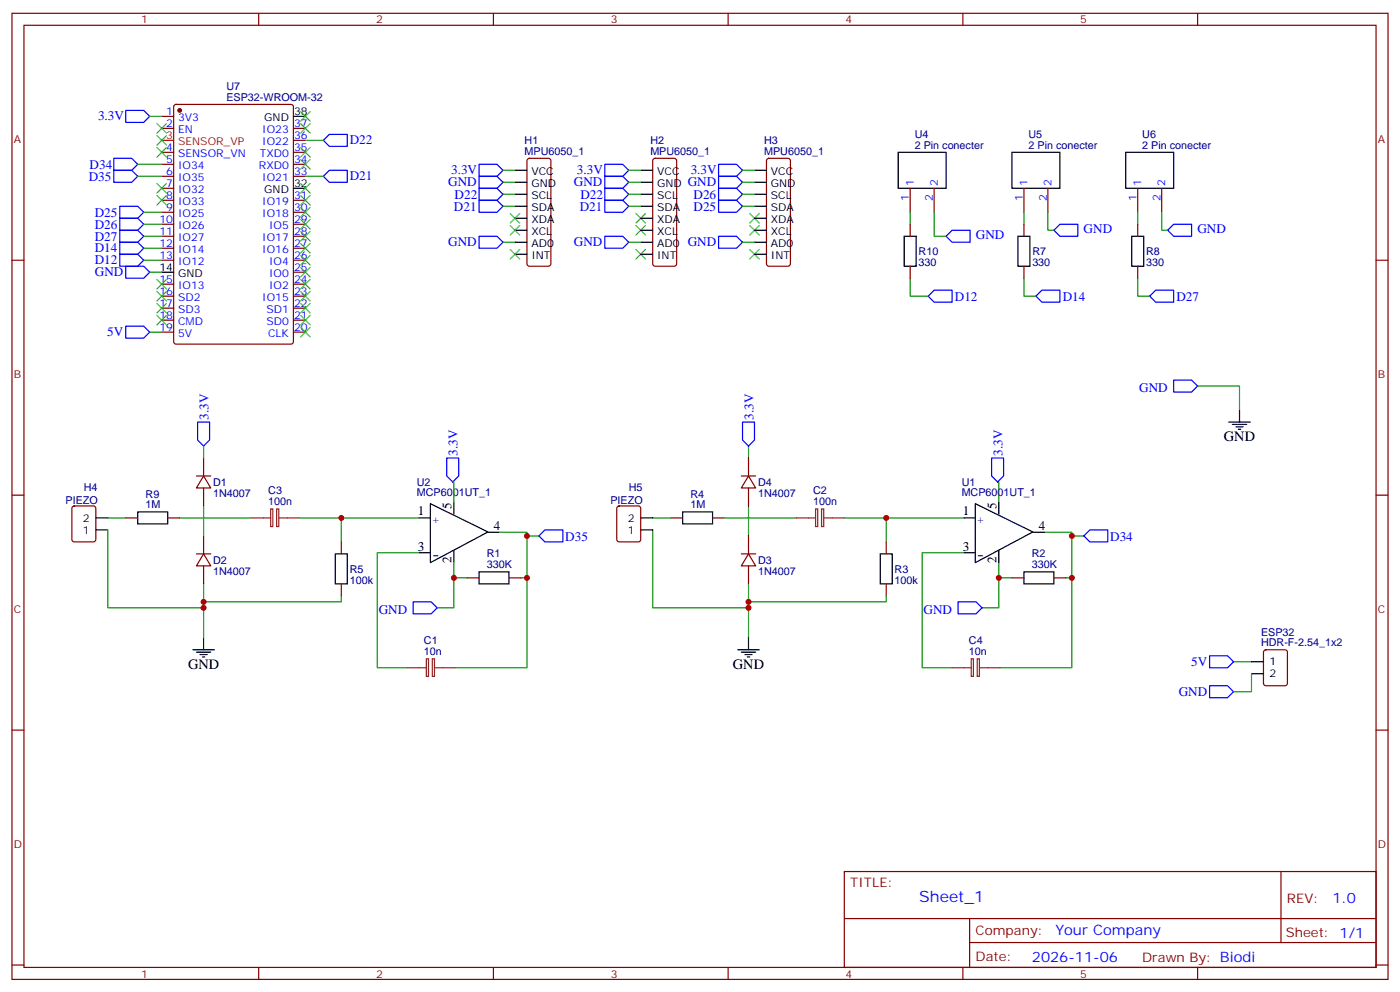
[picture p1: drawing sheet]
<svg xmlns="http://www.w3.org/2000/svg" width="412mm" height="292mm" viewBox="0 0 412 292" stroke-linecap="round" stroke-linejoin="round" font-family="sans-serif">
<g fill="none" stroke="#870000" stroke-width=".35">
<path d="M3.5 3.9h405.4v284.4h-405.4zM7.1 7.4h398.2v277.3h-398.2zM76.2 3.9v3.5M145.3 3.9v3.5M214.5 3.9v3.5M283.6 3.9v3.5M352.8 3.9v3.5M155.5 46.8l.4-.2h5.7l.5 .2 .2 .5v30.3l-.3 .5-.4 .3h-5.7l-.5-.3-.2-.5v-30.3zM192.5 46.8l.5-.2h5.6l.5 .2 .2 .5v30.3l-.2 .5-.5 .3h-5.6l-.5-.3-.2-.5v-30.3zM226 46.8l.5-.2h5.6l.5 .2 .2 .5v30.3l-.2 .5-.5 .3h-5.6l-.5-.3-.2-.5v-30.3zM3.5 76.6h3.6M405.3 76.6h3.6"/>
<path d="M3.5 145.7h3.6M405.3 145.7h3.6M3.5 214.9h3.6M405.3 214.9h3.6M248.7 256.5h156.6v28.2h-156.6zM377.3 256.5v20.9M248.7 270.4h156.5M285.6 277.4h119.6M285.6 270.4v14.1M3.5 284h3.6M76.2 284.7v3.6M145.3 284.7v3.6"/>
<path d="M214.5 284.7v3.6M283.6 284.7v3.6M352.8 284.7v3.6M405.3 284h3.6"/>
</g>
<g fill="none" stroke="#000" stroke-width=".35">
<path d="M151.7 50.1h3.5M151.7 53.7h3.5M151.7 57.2h3.5M188.7 50.1h3.6M188.7 53.7h3.6M188.7 57.2h3.6M222.2 50.1h3.6M222.2 53.7h3.6M222.2 57.2h3.6M151.7 60.7h3.5M151.7 64.2h3.5M151.7 67.8h3.5"/>
<path d="M151.7 71.3h3.5M151.7 74.8h3.5M188.7 60.7h3.6M188.7 64.2h3.6M188.7 67.8h3.6M188.7 71.3h3.6M188.7 74.8h3.6M222.2 60.7h3.6M222.2 64.2h3.6M222.2 67.8h3.6M222.2 71.3h3.6M222.2 74.8h3.6"/>
<path d="M361.9 124.2h6.4M363 124.9h4.2M364.1 125.6h2.1M364.8 126.3h.7M365.1 120.7v3.5M123.5 152.4h3.4M133.7 147.8v3.5M143.6 156.7h3.5M123.5 162.7h3.4"/>
</g>
<g fill="none" stroke="#00f" stroke-width=".35">
<path d="M141.1 51.9h5.3l1.8 1.8-1.8 1.7h-5.3zM141.1 48.4h5.3l1.8 1.7-1.8 1.8h-5.3zM141.1 55.4h5.3l1.8 1.8-1.8 1.7h-5.3zM141.1 58.9h5.3l1.8 1.8-1.8 1.8h-5.3zM178.2 51.9h5.2l1.8 1.8-1.8 1.7h-5.2zM178.2 48.4h5.2l1.8 1.7-1.8 1.8h-5.2zM178.2 55.4h5.2l1.8 1.8-1.8 1.7h-5.2zM178.2 58.9h5.2l1.8 1.8-1.8 1.8h-5.2zM211.7 51.9h5.3l1.7 1.8-1.7 1.7h-5.3zM211.7 48.4h5.3l1.7 1.7-1.7 1.8h-5.3zM211.7 55.4h5.3l1.7 1.8-1.7 1.7h-5.3zM211.7 58.9h5.3l1.7 1.8-1.7 1.8h-5.3z"/>
<path d="M141.1 69.5h5.3l1.8 1.8-1.8 1.8h-5.3zM178.2 69.5h5.2l1.8 1.8-1.8 1.8h-5.2zM211.7 69.5h5.3l1.7 1.8-1.7 1.8h-5.3zM345.7 111.9h5.3l1.8 1.7-1.8 1.8h-5.3z"/>
</g>
<g fill="none" stroke="#008700" stroke-width=".35">
<path d="M148.2 53.7h3.5M148.2 50.1h3.5M148.2 57.2h3.5M185.2 53.7h3.5M185.2 50.1h3.5M185.2 57.2h3.5M218.7 53.7h3.5M218.7 50.1h3.5M218.7 57.2h3.5M148.2 71.3h3.5M148.2 60.7h3.5M185.2 71.3h3.5"/>
<path d="M185.2 60.7h3.5M218.7 71.3h3.5M218.7 60.7h3.5M352.8 113.6h12.3v7.1"/>
</g>
<g fill="none" stroke="#3c3" stroke-width=".35">
<path d="M150.3 62.8l2.8 2.9M150.3 66.4l2.8 2.8M150.3 73.4l2.8 2.8M153.1 62.8l-2.8 2.9M153.1 66.4l-2.8 2.8M153.1 73.4l-2.8 2.8M187.3 73.4l2.8 2.8M187.3 66.4l2.8 2.8M187.3 62.8l2.8 2.9M190.1 73.4l-2.8 2.8M190.1 66.4l-2.8 2.8M190.1 62.8l-2.8 2.9"/>
<path d="M220.8 73.4l2.9 2.8M220.8 66.4l2.9 2.8M220.8 62.8l2.9 2.9M223.7 73.4l-2.9 2.8M223.7 66.4l-2.9 2.8M223.7 62.8l-2.9 2.9"/>
</g>
<path d="M126.8 148.2l16.9 8.4-16.9 9z" fill="#fff" stroke="#000" stroke-width=".35"/>
<g fill="none" stroke="#000" stroke-width=".35">
<path d="M86.4 34.3h3.6M86.4 55.4h3.6M264.6 44.8h14.1v10.6h-14.1zM298.1 44.8h14.1v10.6h-14.1zM331.6 44.8h14.1v10.6h-14.1zM266.3 69.5h3.6v8.9h-3.6zM299.9 69.5h3.5v8.9h-3.5zM333.4 69.5h3.5v8.9h-3.5zM47.6 80.1h3.6M28.2 156h3.5M28.2 152.4h3.5M40.6 150.7h8.8v3.5h-8.8z"/>
<path d="M188.7 156h3.6M188.7 152.4h3.6M201.1 150.7h8.8v3.5h-8.8zM284 152.4h3.5M294.2 147.8v3.5M304.1 156.7h3.5M98.8 163h3.5v8.8h-3.5zM133.7 162v3.5M141.1 168.3h8.8v3.5h-8.8zM259.3 163h3.5v8.8h-3.5zM284 162.7h3.5M301.6 168.3h8.8v3.5h-8.8z"/>
<path d="M56.8 191.2h6.3M57.9 191.9h4.2M58.9 192.7h2.1M59.6 193.4h.7M60 187.7v3.5M217.3 191.2h6.4M218.4 191.9h4.2M219.4 192.7h2.1M220.1 193.4h.7M220.5 187.7v3.5M368.7 194.8h3.5M368.7 198.3h3.5"/>
</g>
<g fill="none" stroke="#00f" stroke-width=".35">
<path d="M37 32.5h5.3l1.8 1.8-1.8 1.7h-5.3zM33.5 46.6h5.3l1.8 1.8-1.8 1.7h-5.3zM33.5 50.1h5.3l1.8 1.8-1.8 1.8h-5.3zM95.2 51.9l1.8-1.8h5.3v3.6h-5.3zM95.2 41.3l1.8-1.8h5.3v3.6h-5.3zM35.3 60.7h5.3l1.7 1.8-1.7 1.7h-5.3zM35.3 64.2h5.3l1.7 1.8-1.7 1.8h-5.3zM35.3 67.8h5.3l1.7 1.7-1.7 1.8h-5.3zM35.3 71.3h5.3l1.7 1.8-1.7 1.7h-5.3zM35.3 74.8h5.3l1.7 1.8-1.7 1.8h-5.3zM37 78.4h5.3l1.8 1.7-1.8 1.8h-5.3zM278.7 69.5l1.8-1.7h5.3v3.5h-5.3z"/>
<path d="M310.4 67.8l1.8-1.8h5.3v3.5h-5.3zM344 67.8l1.7-1.8h5.3v3.5h-5.3zM37 96h5.3l1.8 1.8-1.8 1.7h-5.3zM275.2 85.4h5.3v3.5h-5.3l-1.8-1.7zM306.9 85.4h5.3v3.5h-5.3l-1.7-1.7zM338.7 87.2l1.7-1.8h5.3v3.5h-5.3zM58.2 124.2h3.5v5.3l-1.7 1.8-1.8-1.8zM131.6 134.8h3.5v5.3l-1.8 1.8-1.7-1.8zM218.7 124.2h3.5v5.3l-1.7 1.8-1.8-1.8zM292.1 134.8h3.5v5.3l-1.7 1.8-1.8-1.8zM158.7 157.7l1.8-1.7h5.3v3.5h-5.3zM319.3 157.7l1.7-1.7h5.3v3.5h-5.3z"/>
<path d="M121.7 177.1h5.3l1.8 1.8-1.8 1.8h-5.3zM282.2 177.1h5.3l1.8 1.8-1.8 1.8h-5.3zM356.3 193h5.3l1.8 1.8-1.8 1.7h-5.3zM356.3 201.8h5.3l1.8 1.8-1.8 1.8h-5.3z"/>
</g>
<g fill="none" stroke="#008700" stroke-width=".35">
<path d="M44.1 34.3h3.5M40.6 48.4h7M40.6 51.9h7M90 51.9h5.2M90 41.3h5.2M42.3 62.5h5.3M42.3 66h5.3M42.3 69.5h5.3M42.3 73.1h5.3M42.3 76.6h5.3M268.1 62.5v3.5M275.2 62.5v7h3.5"/>
<path d="M301.6 62.5v3.5M308.7 62.5v5.3h1.7M335.1 62.5v3.5M342.2 62.5v5.3h1.8M44.1 80.1h3.5M44.1 97.8h3.5M268.1 81.9v5.3h5.3M301.6 81.9v5.3h3.6M335.1 81.9v5.3h3.6M60 131.3v3.5M220.5 131.3v3.5M31.7 156v22.9h28.3"/>
<path d="M31.7 152.4h5.3M52.9 152.4h21.2M60 148.9v8.8M88.2 152.4h35.3M100.5 152.4v7.1M133.3 141.9h.4v5.9M147.1 156.7h8.1v13.4h-1.7M155.2 157.7h3.5M192.3 156v22.9h28.2M192.3 152.4h5.3M213.4 152.4h21.2M220.5 148.9v8.8"/>
<path d="M248.7 152.4h35.3M261.1 152.4v7.1M293.9 141.9h.3v5.9M307.6 156.7h8.1v13.4h-1.7M315.7 157.7h3.6M60 171.8v15.9M100.5 175.4v1.7h-40.5M123.5 162.7h-12.4v33.8h8.8M133.7 165.5v13.4h-4.9M133.7 170.1h3.9M155.2 170.1v26.4h-21.1M220.5 171.8v15.9"/>
<path d="M261.1 175.4v1.7h-40.6M284 162.7h-12.4v33.8h8.9M294.2 165.5v13.4h-4.9M294.2 170.1h3.9M315.7 170.1v26.4h-21.1M363.4 194.8h5.3M368.7 198.3v5.3h-5.3"/>
</g>
<g fill="none" stroke="#8c2424" stroke-width=".35">
<path d="M74.1 152.4h5.6M79.7 149.8h.7v5.2h-.7zM81.5 149.8h.6v5.2h-.6zM82.2 152.4h6M234.6 152.4h5.6M240.2 149.8h.7v5.2h-.7zM242 149.8h.6v5.2h-.6zM242.7 152.4h6M119.9 196.5h5.7M125.6 193.9h.6v5.2h-.6zM127.4 193.9h.6v5.2h-.6zM128.1 196.5h6"/>
<path d="M280.5 196.5h5.6M286.1 193.9h.6v5.2h-.6zM287.9 193.9h.6v5.2h-.6zM288.6 196.5h6"/>
</g>
<g fill="none" stroke="#870000" stroke-width=".35">
<path d="M47.6 34.3h3.6M47.6 37.8h3.6M51.4 30.9l.5-.2h33.8l.7 .5v69.4l-.4 .6-34.1 .1-.7-.5v-69.4zM86.4 37.8h3.6M47.6 44.8h3.6M47.6 48.4h3.6M47.6 51.9h3.6M47.6 55.4h3.6M47.6 58.9h3.6M86.4 44.8h3.6M86.4 48.4h3.6M86.4 51.9h3.6"/>
<path d="M86.4 58.9h3.6M86.4 41.3h3.6M268.1 55.4v7.1M275.2 55.4v7.1M301.6 55.4v7.1M308.7 55.4v7.1M335.1 55.4v7.1M342.2 55.4v7.1M47.6 62.5h3.6M47.6 66h3.6M47.6 69.5h3.6M47.6 73.1h3.6"/>
<path d="M47.6 76.6h3.6M86.4 62.5h3.6M86.4 66h3.6M86.4 69.5h3.6M86.4 73.1h3.6M86.4 76.6h3.6M268.1 66v3.5M268.1 78.4v3.5M301.6 66v3.5M301.6 78.4v3.5M335.1 66v3.5M335.1 78.4v3.5"/>
<path d="M47.6 83.6h3.6M47.6 87.2h3.6M47.6 90.7h3.6M47.6 94.2h3.6M47.6 97.8h3.6M86.4 83.6h3.6M86.4 87.2h3.6M86.4 90.7h3.6M86.4 94.2h3.6M86.4 97.8h3.6M86.4 80.1h3.6M60 134.8v5.3"/>
<path d="M220.5 134.8v5.3M21.4 149.1l.5-.2h5.6l.7 .4v9.5l-.4 .6-5.9 .1-.7-.5v-9.4zM37 152.4h3.6M49.4 152.4h3.5M57.9 140.1h4.2M60 140.1l2.1 3.5h-4.2zM60 143.6v5.3M60 157.7v5.3M100.5 159.5v3.5M181.9 149.1l.5-.2h5.6l.7 .4v9.5l-.4 .6-5.9 .1-.7-.5v-9.4zM197.6 152.4h3.5M209.9 152.4h3.5"/>
<path d="M218.4 140.1h4.2M220.5 140.1l2.1 3.5h-4.2zM220.5 143.6v5.3M220.5 157.7v5.3M261.1 159.5v3.5M57.9 163h4.2M60 163l2.1 3.5h-4.2zM60 166.5v5.3M100.5 171.8v3.6M137.6 170.1h3.5M149.9 170.1h3.6M218.4 163h4.2"/>
<path d="M220.5 163l2.1 3.5h-4.2zM220.5 166.5v5.3M261.1 171.8v3.6M298.1 170.1h3.5M310.4 170.1h3.6M372.4 191.4l.5-.2h5.6l.7 .5v9.4l-.4 .7h-5.9l-.7-.4v-9.5z"/>
</g>
<circle cx="52.9" cy="32.5" r=".53" fill="#870000" stroke="#870000" stroke-width=".35"/>
<path d="M47.6 41.3h3.6" fill="none" stroke="#f00" stroke-width=".35"/>
<g fill="none" stroke="#3c3" stroke-width=".35">
<path d="M46.2 39.9l2.8 2.8M46.2 36.4l2.8 2.8M49 39.9l-2.8 2.8M49 36.4l-2.8 2.8M88.5 32.8l2.9 2.9M88.5 36.4l2.9 2.8M91.4 32.8l-2.9 2.9M91.4 36.4l-2.9 2.8M46.2 57.5l2.8 2.9M46.2 54l2.8 2.8M46.2 43.4l2.8 2.8M49 57.5l-2.8 2.9"/>
<path d="M49 54l-2.8 2.8M49 43.4l-2.8 2.8M88.5 43.4l2.9 2.8M88.5 57.5l2.9 2.9M88.5 54l2.9 2.8M88.5 47l2.9 2.8M91.4 47l-2.9 2.8M91.4 43.4l-2.9 2.8M91.4 57.5l-2.9 2.9M91.4 54l-2.9 2.8M88.5 78.7l2.9 2.8M88.5 75.2l2.9 2.8"/>
<path d="M88.5 71.6l2.9 2.9M88.5 68.1l2.9 2.8M88.5 64.6l2.9 2.8M88.5 61.1l2.9 2.8M91.4 78.7l-2.9 2.8M91.4 75.2l-2.9 2.8M91.4 71.6l-2.9 2.9M91.4 68.1l-2.9 2.8M91.4 64.6l-2.9 2.8M91.4 61.1l-2.9 2.8M46.2 92.8l2.8 2.8M46.2 89.3l2.8 2.8"/>
<path d="M46.2 85.8l2.8 2.8M46.2 82.2l2.8 2.9M49 92.8l-2.8 2.8M49 89.3l-2.8 2.8M49 85.8l-2.8 2.8M49 82.2l-2.8 2.9M88.5 96.3l2.9 2.9M88.5 92.8l2.9 2.8M88.5 89.3l2.9 2.8M88.5 85.8l2.9 2.8M88.5 82.2l2.9 2.9M91.4 96.3l-2.9 2.9"/>
<path d="M91.4 92.8l-2.9 2.8M91.4 89.3l-2.9 2.8M91.4 85.8l-2.9 2.8M91.4 82.2l-2.9 2.9"/>
</g>
<path d="M287.3 148.2l16.9 8.4-16.9 9z" fill="#fff" stroke="#000" stroke-width=".35"/>
<path d="M294.2 162v3.5" fill="none" stroke="#000" stroke-width=".35"/>
<g fill="#c00">
<circle cx="133.7" cy="170.1" r=".88"/>
<circle cx="155.2" cy="170.1" r=".88"/>
<circle cx="100.5" cy="152.4" r=".88"/>
<circle cx="60" cy="177.1" r=".88"/>
<circle cx="60" cy="178.9" r=".88"/>
<circle cx="155.2" cy="157.7" r=".88"/>
<circle cx="315.7" cy="157.7" r=".88"/>
<circle cx="220.5" cy="178.9" r=".88"/>
<circle cx="220.5" cy="177.1" r=".88"/>
<circle cx="261.1" cy="152.4" r=".88"/>
<circle cx="315.7" cy="170.1" r=".88"/>
<circle cx="294.2" cy="170.1" r=".88"/>
</g>
<g font-size="5.6" fill="#000080">
<text x="127.5" y="164.9">-</text>
<text x="288" y="164.9">-</text>
</g>
<text font-size="4.6" fill="#00f" x="270.8" y="265.5">Sheet_1</text>
<g font-size="4.2">
<text x="360.5" y="129.9">GND</text>
<text x="55.4" y="196.9">GND</text>
<text x="215.9" y="196.9">GND</text>
</g>
<g font-size="4.2" fill="#00f">
<text x="392.5" y="265.8">1.0</text>
<text x="310.9" y="275.3">Your Company</text>
<text x="304" y="283.1">2026-11-06</text>
</g>
<g font-size="3.9" fill="#00f">
<text x="28.9" y="35.4">3.3V</text>
<text x="103" y="42.5">D22</text>
<text x="26.1" y="53.1">D35</text>
<text x="26.4" y="49.7">D34</text>
<text x="103" y="53.1">D21</text>
<text x="132.9" y="51.2">3.3V</text>
<text x="169.9" y="51.2">3.3V</text>
<text x="203.5" y="51.2">3.3V</text>
<text x="132" y="54.8">GND</text>
<text x="133.9" y="58.5">D22</text>
<text x="169.1" y="54.8">GND</text>
<text x="171" y="58.5">D22</text>
<text x="202.6" y="54.8">GND</text>
<text x="204.3" y="58.4">D26</text>
<text x="27.9" y="63.7">D25</text>
<text x="133.7" y="62">D21</text>
<text x="170.8" y="62">D21</text>
<text x="204.3" y="62">D25</text>
<text x="27.9" y="67.3">D26</text>
<text x="27.9" y="70.8">D27</text>
<text x="287.5" y="70.3">GND</text>
<text x="319.2" y="68.5">GND</text>
<text x="352.7" y="68.5">GND</text>
<text x="27.9" y="74.3">D14</text>
<text x="27.9" y="77.8">D12</text>
<text x="132" y="72.5">GND</text>
<text x="169.1" y="72.5">GND</text>
<text x="202.6" y="72.5">GND</text>
<text x="28" y="81.4">GND</text>
<text x="281.3" y="88.5">D12</text>
<text x="313" y="88.5">D14</text>
<text x="346.5" y="88.5">D27</text>
<text x="31.6" y="99">5V</text>
<text x="335.6" y="115.4">GND</text>
<text x="61.4" y="123.5" transform="rotate(-90 61.4 123.5)">3.3V</text>
<text x="221.9" y="123.5" transform="rotate(-90 221.9 123.5)">3.3V</text>
<text x="134.8" y="134.1" transform="rotate(-90 134.8 134.1)">3.3V</text>
<text x="295.3" y="134.1" transform="rotate(-90 295.3 134.1)">3.3V</text>
<text x="166.5" y="159.1">D35</text>
<text x="327" y="159.1">D34</text>
<text x="111.6" y="180.7">GND</text>
<text x="272.1" y="180.7">GND</text>
<text x="350.9" y="196">5V</text>
<text x="347.2" y="204.9">GND</text>
</g>
<g font-size="3.9">
<text x="133" y="149.7" transform="rotate(-90 133 149.7)">5</text>
<text x="293.5" y="149.7" transform="rotate(-90 293.5 149.7)">5</text>
<text x="123.1" y="151.7">1</text>
<text x="145.5" y="155.9">4</text>
<text x="283.6" y="151.7">1</text>
<text x="306" y="155.9">4</text>
<text x="123.1" y="162.1">3</text>
<text x="133" y="165.8" transform="rotate(-90 133 165.8)">2</text>
<text x="283.6" y="162.1">3</text>
<text x="293.5" y="165.8" transform="rotate(-90 293.5 165.8)">2</text>
</g>
<g font-size="3.9" fill="#800">
<text x="250.5" y="261.1">TITLE:</text>
<text x="379.1" y="265.8">REV:</text>
<text x="287.4" y="275.3">Company:</text>
<text x="378.7" y="275.9">Sheet: 1/1</text>
<text x="287.4" y="283">Date:</text>
<text x="336.4" y="283.1">Drawn By: Biodi</text>
</g>
<g font-size="3.2" fill="#800">
<text x="41.6" y="6.9">1</text>
<text x="110.8" y="6.9">2</text>
<text x="179.9" y="6.9">3</text>
<text x="249.1" y="6.9">4</text>
<text x="318.2" y="6.9">5</text>
<text x="4.1" y="42">A</text>
<text x="405.9" y="42">A</text>
<text x="4.1" y="111.2">B</text>
<text x="405.9" y="111.2">B</text>
<text x="4.1" y="180.3">C</text>
<text x="405.9" y="180.3">C</text>
<text x="4.1" y="249.4">D</text>
<text x="405.9" y="249.4">D</text>
<text x="41.6" y="287.7">1</text>
<text x="110.8" y="287.7">2</text>
<text x="179.9" y="287.7">3</text>
<text x="249.1" y="287.7">4</text>
<text x="318.2" y="287.7">5</text>
</g>
<g font-size="3.2" fill="#000080">
<text x="66.7" y="29.7">ESP32-WROOM-32</text>
<text x="66.7" y="26.4">U7</text>
<text x="269.4" y="40.6">U4</text>
<text x="303" y="40.6">U5</text>
<text x="336.5" y="40.6">U6</text>
<text x="154.5" y="45.5">MPU6050_1</text>
<text x="154.5" y="42.4">H1</text>
<text x="191.6" y="45.5">MPU6050_1</text>
<text x="191.6" y="42.4">H2</text>
<text x="225.1" y="45.5">MPU6050_1</text>
<text x="225.1" y="42.4">H3</text>
<text x="269.4" y="43.8">2 Pin conecter</text>
<text x="303" y="43.8">2 Pin conecter</text>
<text x="336.5" y="43.8">2 Pin conecter</text>
<text x="270.6" y="75.1">R10</text>
<text x="304.1" y="75.1">R7</text>
<text x="337.6" y="75.1">R8</text>
<text x="270.6" y="78.2">330</text>
<text x="304.1" y="78.2">330</text>
<text x="337.6" y="78.2">330</text>
<text x="62.8" y="143">D1</text>
<text x="122.8" y="142.9">U2</text>
<text x="223.3" y="143">D4</text>
<text x="283.3" y="142.9">U1</text>
<text x="19.3" y="148.3">PIEZO</text>
<text x="24.7" y="144.6">H4</text>
<text x="42.9" y="149.6">1M</text>
<text x="42.9" y="146.4">R9</text>
<text x="62.8" y="146.2">1N4007</text>
<text x="79" y="148.7">100n</text>
<text x="79" y="145.5">C3</text>
<text x="122.8" y="146.1">MCP6001UT_1</text>
<text x="179.8" y="148.3">PIEZO</text>
<text x="185.2" y="144.6">H5</text>
<text x="203.4" y="149.6">1M</text>
<text x="203.4" y="146.4">R4</text>
<text x="223.3" y="146.2">1N4007</text>
<text x="239.5" y="148.7">100n</text>
<text x="239.5" y="145.5">C2</text>
<text x="283.3" y="146.1">MCP6001UT_1</text>
<text x="127.5" y="153.8">+</text>
<text x="288" y="153.8">+</text>
<text x="62.8" y="165.9">D2</text>
<text x="143.4" y="167.3">330K</text>
<text x="143.4" y="164.1">R1</text>
<text x="223.3" y="165.9">D3</text>
<text x="303.9" y="167.3">330K</text>
<text x="303.9" y="164.1">R2</text>
<text x="62.8" y="169.1">1N4007</text>
<text x="103" y="171.7">100k</text>
<text x="103" y="168.6">R5</text>
<text x="223.3" y="169.1">1N4007</text>
<text x="263.5" y="171.7">100k</text>
<text x="263.5" y="168.6">R3</text>
<text x="124.9" y="189.6">C1</text>
<text x="285.4" y="189.6">C4</text>
<text x="371.5" y="190.2">HDR-F-2.54_1x2</text>
<text x="371.5" y="187.2">ESP32</text>
<text x="124.9" y="192.8">10n</text>
<text x="285.4" y="192.8">10n</text>
</g>
<g font-size="3.2" fill="#00f">
<text x="49" y="33.9">1</text>
<text x="52.5" y="35.7">3V3</text>
<text x="49" y="37.4">2</text>
<text x="52.5" y="39.2">EN</text>
<text x="77.3" y="39.2">IO23</text>
<text x="86.6" y="41">36</text>
<text x="86.6" y="37.4">37</text>
<text x="49" y="44.5">4</text>
<text x="52.5" y="46.2">SENSOR_VN</text>
<text x="76.5" y="46.2">TXD0</text>
<text x="77.3" y="42.7">IO22</text>
<text x="86.6" y="44.5">35</text>
<text x="49" y="48">5</text>
<text x="49" y="51.5">6</text>
<text x="52.5" y="49.8">IO34</text>
<text x="52.5" y="53.3">IO35</text>
<text x="76.3" y="49.8">RXD0</text>
<text x="77.3" y="53.3">IO21</text>
<text x="86.6" y="51.5">33</text>
<text x="86.6" y="48">34</text>
<text x="49" y="55.1">7</text>
<text x="49" y="58.6">8</text>
<text x="52.5" y="56.8">IO32</text>
<text x="86.6" y="58.6">31</text>
<text x="267.8" y="59.2" transform="rotate(-90 267.8 59.2)">1</text>
<text x="269.2" y="54.7" transform="rotate(-90 269.2 54.7)">1</text>
<text x="274.8" y="59.2" transform="rotate(-90 274.8 59.2)">2</text>
<text x="276.2" y="54.7" transform="rotate(-90 276.2 54.7)">2</text>
<text x="301.3" y="59.2" transform="rotate(-90 301.3 59.2)">1</text>
<text x="302.7" y="54.7" transform="rotate(-90 302.7 54.7)">1</text>
<text x="308.3" y="59.2" transform="rotate(-90 308.3 59.2)">2</text>
<text x="309.7" y="54.7" transform="rotate(-90 309.7 54.7)">2</text>
<text x="334.8" y="59.2" transform="rotate(-90 334.8 59.2)">1</text>
<text x="336.2" y="54.7" transform="rotate(-90 336.2 54.7)">1</text>
<text x="341.8" y="59.2" transform="rotate(-90 341.8 59.2)">2</text>
<text x="343.3" y="54.7" transform="rotate(-90 343.3 54.7)">2</text>
<text x="46.9" y="65.7">10</text>
<text x="49" y="62.1">9</text>
<text x="52.5" y="60.4">IO33</text>
<text x="52.5" y="63.9">IO25</text>
<text x="77.3" y="63.9">IO18</text>
<text x="77.3" y="60.4">IO19</text>
<text x="86.6" y="65.7">29</text>
<text x="86.6" y="62.1">30</text>
<text x="46.9" y="69.2">11</text>
<text x="52.5" y="67.4">IO26</text>
<text x="52.5" y="70.9">IO27</text>
<text x="77.3" y="70.9">IO17</text>
<text x="79.3" y="67.4">IO5</text>
<text x="86.6" y="69.2">28</text>
<text x="46.9" y="72.7">12</text>
<text x="46.9" y="76.2">13</text>
<text x="52.5" y="74.5">IO14</text>
<text x="52.5" y="78">IO12</text>
<text x="77.3" y="74.5">IO16</text>
<text x="79.3" y="78">IO4</text>
<text x="86.6" y="76.2">26</text>
<text x="86.6" y="72.7">27</text>
<text x="46.9" y="83.3">15</text>
<text x="79.3" y="81.5">IO0</text>
<text x="86.6" y="83.3">24</text>
<text x="86.6" y="79.8">25</text>
<text x="46.9" y="86.8">16</text>
<text x="52.5" y="85.1">IO13</text>
<text x="52.5" y="88.6">SD2</text>
<text x="77.3" y="88.6">IO15</text>
<text x="79.3" y="85.1">IO2</text>
<text x="86.6" y="86.8">23</text>
<text x="46.9" y="90.3">17</text>
<text x="46.9" y="93.9">18</text>
<text x="52.5" y="92.1">SD3</text>
<text x="52.5" y="95.6">CMD</text>
<text x="78.5" y="95.6">SD0</text>
<text x="78.5" y="92.1">SD1</text>
<text x="86.6" y="93.9">21</text>
<text x="86.6" y="90.3">22</text>
<text x="46.9" y="97.4">19</text>
<text x="52.5" y="99.2">5V</text>
<text x="78.9" y="99.2">CLK</text>
<text x="86.6" y="97.4">20</text>
</g>
<g font-size="3.2">
<text x="77.8" y="35.7">GND</text>
<text x="86.6" y="33.9">38</text>
<text x="156.5" y="51.5">VCC</text>
<text x="193.6" y="51.5">VCC</text>
<text x="227.1" y="51.5">VCC</text>
<text x="77.8" y="56.8">GND</text>
<text x="86.6" y="55.1">32</text>
<text x="156.5" y="55.1">GND</text>
<text x="156.5" y="58.6">SCL</text>
<text x="193.6" y="55.1">GND</text>
<text x="193.6" y="58.6">SCL</text>
<text x="227.1" y="55.1">GND</text>
<text x="227.1" y="58.6">SCL</text>
<text x="156.5" y="62.1">SDA</text>
<text x="156.5" y="65.7">XDA</text>
<text x="193.6" y="62.1">SDA</text>
<text x="193.6" y="65.7">XDA</text>
<text x="227.1" y="62.1">SDA</text>
<text x="227.1" y="65.7">XDA</text>
<text x="156.5" y="69.2">XCL</text>
<text x="193.6" y="69.2">XCL</text>
<text x="227.1" y="69.2">XCL</text>
<text x="156.5" y="72.7">AD0</text>
<text x="156.5" y="76.2">INT</text>
<text x="193.6" y="72.7">AD0</text>
<text x="193.6" y="76.2">INT</text>
<text x="227.1" y="72.7">AD0</text>
<text x="227.1" y="76.2">INT</text>
<text x="46.9" y="79.8">14</text>
<text x="52.5" y="81.5">GND</text>
<text x="24.4" y="153.5">2</text>
<text x="185" y="153.5">2</text>
<text x="24.4" y="157">1</text>
<text x="185" y="157">1</text>
<text x="373.9" y="195.8">1</text>
<text x="373.9" y="199.4">2</text>
</g>
<g font-size="3.2" fill="#f00">
<text x="49" y="41">3</text>
<text x="52.5" y="42.7">SENSOR_VP</text>
</g>
</svg>
